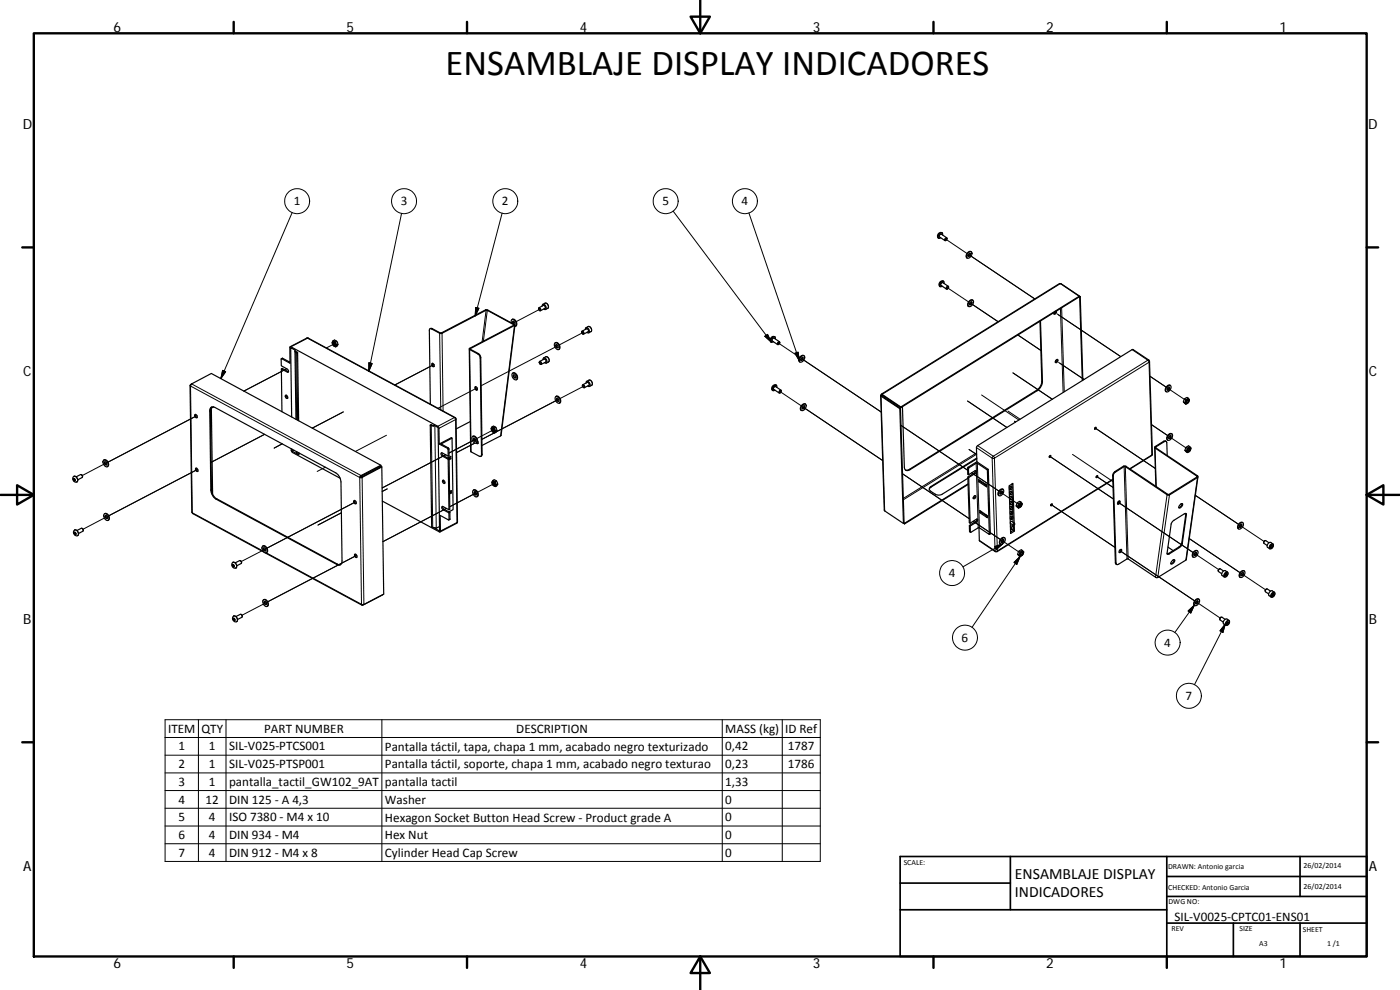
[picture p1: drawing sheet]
<svg xmlns="http://www.w3.org/2000/svg" width="420mm" height="297mm" viewBox="0 0 420 297" stroke-linecap="round" stroke-linejoin="round" font-family="sans-serif">
<g fill="none" stroke="#000" stroke-width=".3">
<path d="M87.7 63.8l-21.4 49.8M120.5 64l-9.8 47.4M150.7 63.9l-8.1 30.9M202 63.4l29.4 39.2a1.11 1.11 0 0 1 1.1-1.6M224.8 63.9l15.1 44.3M282 71.1a.54 .54 0 0 1 0-.6 .54 .54 0 0 1 .6-.2 .49 .49 0 0 0-.7 .2 .49 .49 0 0 0 .2 .7M282.7 69.9a1.1 1.1 0 0 0-1.1 1.5M283.9 71.8l6.3 4.3M290.6 76.3l19.9 13.4M129.7 98.6l-.2 .1M132.1 99.9l-.2 .1 .4 22.9M132.5 99.9l.2 .1 .3 23.3"/>
<path d="M142.8 92.2l.9 .3-1.1 2.3zM145.9 93.1l-1.2 9.5M146.4 93.1h-.1l-1.2 9.3M154.4 97.4l-.2 .2M154.4 97.7l-4.2 33.1M154.5 96.7l-.7 .3 .5-.2M161.9 92.8l-7 3.7M163 91.7a.51 .51 0 0 1 .6 .3 .51 .51 0 0 1-.1 .6M163.1 91.6a.57 .57 0 0 1 .4 .9M163.6 91a.98 .98 0 0 1 .8 1.5M174.8 99.8l-6.9 3.7M176 98.7a.54 .54 0 0 1 .5 .3 .54 .54 0 0 1-.1 .6 .52 .52 0 0 0 .1-.7 .52 .52 0 0 0-.5-.2"/>
<path d="M176.5 98a1 1 0 0 1 .8 1.5M283 84.8a.57 .57 0 0 0-.6 .8M283.1 84.9a.51 .51 0 0 0-.7 .1 .51 .51 0 0 0 .1 .7M283.2 84.4a1.12 1.12 0 0 0-1.1 1.6M284.4 86.4l6.3 4.2M291.1 90.8l8.4 5.7M316.5 93.7l.3 .2M317.2 94.2l19.1 12.8M318.2 85.1l-53.4 33.2M318.3 92.6l.8 25.2M318.6 92.4l.8 25.1M57.5 115.2l50.8 27.5"/>
<path d="M66.8 111.1l.9 .4-1.4 2.1zM84.8 107.5l-.2 .1M86 110.6l-12.8 6.7M86.5 111.5l-.3 .2M87.3 104.1l5-2.6 44.1 23.8-5 2.6M88.8 105.7l.2 20.2M92.1 101.5h.4M100.5 103.1l-2.5 1.3M110.7 108.9l1 .2-1 2.3zM130.2 109.4l-11.7 6.1M141 104.5l.2 .3M141.1 104.8l-.1 .1 .4 30.7"/>
<path d="M143.2 116.4l-11.7 6.1M143.6 106.1l-.2 .1M144.3 107.3l-.2 .1M163.3 107.8a.51 .51 0 0 1 .5 .2 .51 .51 0 0 1-.1 .6M163.3 107.7a.56 .56 0 0 1 .5 .3 .56 .56 0 0 1 0 .6M163.8 107.1a.98 .98 0 0 1 .8 1.5M167.4 103.7l-23 12M167.6 119.8l-18.7 9.8M175.1 115.9l-7 3.7M176.2 114.8a.51 .51 0 0 1 .6 .2 .51 .51 0 0 1-.2 .7M176.3 114.7h.1a.59 .59 0 0 1 .3 .9M176.8 114.1a.98 .98 0 0 1 .8 1.5"/>
<path d="M229.5 100.9l.8-.6 1.1 2.3zM232.3 101.5a.57 .57 0 0 0-.5 .8M232.4 101.5a.51 .51 0 0 0-.7 .2 .51 .51 0 0 0 .1 .7M232.8 116h-.1a.63 .63 0 0 0-.5 .8M232.9 116.1a.5 .5 0 0 0-.7 .1 .5 .5 0 0 0 .1 .7M232.9 115.6a1.1 1.1 0 0 0-1 1.5M233.7 103l6.3 4.2M234.2 117.5l6.3 4.3M238.6 106l.9-.3 .4 2.5zM240.4 107.5l24.1 16.1M264.4 118.9l1.1 34.3M264.7 118.5l-.1 .3"/>
<path d="M294.6 118.5l11.2 7.5M304 111.9l11.8 7.9M305.5 100.5l6.9 4.7M311.1 117.1l.1 .1M312.7 114.4l.2 .1M316.9 108.2l.4 .3M317.7 108.7l7.6 5.2M339.8 104.9l4.7 3.2-46.4 28.8-4.7-3.2M344.8 108l-.3 .1 .3 .6M344.8 108.7l-46.4 28.8M344.8 108.7l.9 27.8-6.7 4.1M345 108.4l-.2 .3"/>
<path d="M345.1 112.9l4.9 3.2M350.4 116.4l5 3.4M31.8 139l.2-.1-7.3 3.8M59.1 124.7l-26.7 14M63.1 123.2l-.1 .1M64.1 122.1l-.9 .5M79.4 130.3l-16.1 8.4M82.3 134.4l2.4-1.2-2.4 1.3M89.2 135.6v.6M103 123.6l-9.3 4.9M116 130.6l-9.3 4.8M129.4 127.7l.5 30.5"/>
<path d="M130.5 127.7l.4 30.8M131.7 128.5l5-2.6 .4 30.9-4.9 2.5M132.5 133.1v.2M133 136.7l-.3 .1M133.8 136.4l-19.1 10M134.6 134.4l-.3 .1M134.7 134.7l-.2 .2M136.6 125.3h-.2l.3 .6 .2-.2M142.5 132.9l-5.5 2.9M142.7 131.8l-7.9 4.1M143.4 132.5h-.1M144.7 136.3l-.2 .1"/>
<path d="M148.2 128.9l-5.1 2.7M148.4 129.9l-3.8 1.9M240.9 122l24 16.2M270.4 127.6l20 13.5M290.4 120.3l11.8 7.9M290.8 134.9l2.3 1.5-2.3-1.5M293 139l.6 19.4M293 134.3l4.8 3.2 .8 27.8-4.7-3.2M293.1 135.9l-22 13.6M293.1 136.3l-22 13.7M293.3 139l.6 19.4M298.4 137.5l.9 27.8"/>
<path d="M302.5 123.3l3.6 2.5M304.5 126.4l.3 .2M314.9 136.8l19.3 12.9M321.9 136.3l12.1 8.2M328.6 128.4l18.1 12.2M337.2 139.9l.2 .1 .8 27.7M337.9 139.9l-.2 .1 .9 27.7M345.6 127.4l4.8 3.3M345.9 136.3l-.3 .4M346.7 134l.2 .1-.2 .3 .3 11.6M349.2 132.4l.2 .1M351 131.1l-.2-.1 5.1 3.4"/>
<path d="M22 143.6a.4 .4 0 0 1 .6 .2 .4 .4 0 0 1-.4 .5zM22.2 142.9a1.08 1.08 0 0 1 .9 1.7M22.3 159.7a.41 .41 0 0 1 .5 .2 .41 .41 0 0 1-.3 .5zM22.4 159a1.09 1.09 0 0 1 .9 1.7M32 155.1l.2-.1-7.3 3.8M59.3 140.8l-26.7 13.9M63.5 146.9l-.2 .1M65.1 149.7l-.2 .1M97.7 140.2l-2.5 1.3M102.5 153.9l-7.1 3.6M106.8 150.5l-26.7 14 26.4-13.8M108.7 143.3l.5 38"/>
<path d="M116.2 146.7l-1.5 .8M133.2 152.8l-.2 .1M134 152.5l-19.1 10M135 155.7l-.2 .2M137.3 156.5l-.3 .5M142.9 147.9l-7.9 4.1 7.7-4M148.5 145l-5.1 2.7M270.9 142.2l19.9 13.4M272.9 140.8l.2 .1M279.4 146v.2M290.4 140.5l.2 .2M290.5 140.2l.3 .2"/>
<path d="M291 159.4l.2 .2M291.6 141.9l8.2 5.4M292.1 156.4l8.1 5.5M292.3 142l.3 .1M292.8 156.5l.3 .2M300.4 147.7l-.2-.1 5 3.4M304.4 157.3l-.1 .2zM304.4 157l-.4 .1v.4M315.4 151.4l19.2 12.8M329 142.9l5 3.3M333.9 142.7l.2 .1M334 143.8l-34.7 21.5"/>
<path d="M334.6 141.5l.2 .1M335.5 150.6l22.6 15.2M350.3 148.4l-3.5 24.8M350.8 148.4l.2 .1-3.5 24.8M355.9 154.2l.2 .2M358.7 148.6l13 8.7M359.2 143.1l.2 .2-3.5 24.8M359.2 142.9v.3M372.1 157.6l7.3 4.9M69.8 169.4a.46 .46 0 0 1 .5 .2 .46 .46 0 0 1-.2 .6l-.3-.3zM69.9 168.7a1.1 1.1 0 0 1 .9 1.7M78.9 165.3l-21.2-11.4-.5-38.1 50.8 27.5 .5 38-28.6-15.4"/>
<path d="M79.5 164.8l.2-.1-7.3 3.8M101.3 169.3l-.2 .1M107.1 166.6l-26.7 14M298.5 164l2.4-.8-1.9 1.7zM299.3 165.3h-.7l.1 .2M299.3 165.3v.2M300.8 162.3l-.2-.2 5.1 3.4M300.9 163.2l-11.9 6.9M304.3 168.7l1.8-1.7-1 2.3zM306.1 167l-14.4 21.2M334.7 168.9l.2 .1M336 165.1l22.5 15.2"/>
<path d="M350.7 166.1l.2 .1M353.8 164.1l.2 .2M354.7 163l.1 .1M356.9 161.6l15.3 10.2M358.7 166.2l-.2-.1 7.2 4.8M367.8 171.9a.48 .48 0 0 1 .8 .1 .48 .48 0 0 1-.3 .7 .49 .49 0 0 1-.8 .4 .49 .49 0 0 1 .1-.9zM368.4 171.6a1.03 1.03 0 0 0-1 1.5M372.7 172.2l-.1-.1 7.2 4.9M381.3 163.6a.5 .5 0 0 1 .8-.2 .5 .5 0 0 1-.2 .8 .5 .5 0 0 1-.8 .4 .5 .5 0 0 1 .1-.9zM381.8 178.1a.46 .46 0 0 1 .7-.3 .46 .46 0 0 1 0 .8 .55 .55 0 0 1-.4 .5 .55 .55 0 0 1-.6-.3zM382 163.2a.99 .99 0 0 0-1 1.4M382.4 177.7a1.02 1.02 0 0 0-.9 1.4"/>
<path d="M70 185.5a.43 .43 0 0 1 .5 .2 .43 .43 0 0 1-.2 .6l-.3-.3zM70.1 184.8a1.1 1.1 0 0 1 .9 1.7M79.7 180.9l.2-.1-7.3 3.8M356.6 183.3l1.8-1.7-1 2.3zM358.4 181.6l-5.8 8.2M359.1 180.7l-.1-.1 7.2 4.8M367.7 187.3l-9.2 18.1M367.7 187.3l-.7 2.4-.9-.4zM368.1 186.6a.46 .46 0 0 1 .7-.3 .46 .46 0 0 1 .1 .7 .53 .53 0 0 1-.5 .6 .53 .53 0 0 1-.6-.3zM368.8 186.1a1.04 1.04 0 0 0-.9 1.5M49.5 215.9h196.7v42.6h-196.7zM59.6 215.9v42.6"/>
<path d="M67.8 215.9v42.6M114.6 215.9v42.6M216.8 215.9v42.6M234.8 215.9v42.6M49.5 221.3h196.7M49.5 226.6h196.7M49.5 231.9h196.7M49.5 237.2h196.7M49.5 242.5h196.7M49.5 247.8h196.7M49.5 253.2h196.7"/>
<circle cx="89.2" cy="60.4" r="3.8"/>
<circle cx="121.3" cy="60.4" r="3.7"/>
<circle cx="151.6" cy="60.4" r="3.7"/>
<circle cx="199.8" cy="60.4" r="3.8"/>
<circle cx="223.5" cy="60.4" r="3.7"/>
<circle cx="298.1" cy="137.3" r=".39"/>
<circle cx="285.7" cy="171.9" r="3.7"/>
<circle cx="289.6" cy="191.3" r="3.8"/>
<circle cx="350.4" cy="192.8" r="3.8"/>
<circle cx="356.8" cy="208.8" r="3.7"/>
</g>
<g fill="none" stroke="#000" stroke-width=".36">
<path d="M282 71.1l1.6 1.1M282.5 70.3l1.7 1.1M282.8 69.9a.97 .97 0 0 0-1.3 .3 .97 .97 0 0 0 .2 1.3M282.9 70.5a.55 .55 0 0 0-.4-.7 .55 .55 0 0 0-.7 .5 .68 .68 0 0 0-.3 .7 .68 .68 0 0 0 .5 .5l.3-.1M283.8 71.6l.2-.1a.33 .33 0 0 1 .1 .5 .33 .33 0 0 1-.5 0zM284.2 71.7v-.1a.38 .38 0 0 0-.6 0 .38 .38 0 0 0 .2 .6h.1M290.6 75.8a.64 .64 0 0 1 1-.2 .64 .64 0 0 1-.1 1 .9 .9 0 0 1-1.4 .7l.1-.8zM290.8 76.2l.2-.2a.46 .46 0 0 1 .1 .6 .46 .46 0 0 1-.6 .2zM291.1 76a.68 .68 0 0 1-.6 .9M291.5 75.6a1.19 1.19 0 0 0-1.3 .5 1.19 1.19 0 0 0 .1 1.3M145.7 93h.6l8.2 4.4-.1 .3M145.7 93l-13.3 6.9-2.7-1.3h-.6"/>
<path d="M145.7 93l.2 .1M145.9 93.1l8.5 4.6M145.9 93.1l-13.4 7h-.4l-2.7-1.5-.5 .2 .2 22.5M153.5 96.9a.68 .68 0 0 1 .3-1.1 .68 .68 0 0 1 .9 .6 .92 .92 0 0 1-.2 1.5M153.7 95.9a1.18 1.18 0 0 1 1.2 .6 1.18 1.18 0 0 1-.2 1.4M154 96.4l.1 .5 .4 .4M154 97.2l-.2-.7a.49 .49 0 0 1 .7 .2 .49 .49 0 0 1-.1 .6M154.2 97.6l-13.4 7 2.9 1.8 .4 .8 .4 29.2-.4 .6-2.8-1.6-.5-30.7M154.4 97.7l-13.3 6.9 2.6 1.6 .6 1.1 .4 29-.1 .4-.3 .2M154.5 97.5l-4.1 33.2-5.8 3M161.6 92.7v-.1a.32 .32 0 0 1 .5 .1 .32 .32 0 0 1-.2 .5l-.1-.1a.38 .38 0 0 1-.2-.5 .38 .38 0 0 1 .4-.2 .41 .41 0 0 1 .4 .4 .41 .41 0 0 1-.5 .4M161.9 93.2h.1"/>
<path d="M162.7 91.8a.54 .54 0 0 1 .6-.5 .54 .54 0 0 1 .5 .5 .54 .54 0 0 1 .2 .8 .54 .54 0 0 1-.8 .1M162.9 91.3l.7-.3a.95 .95 0 0 1 .9 .5 .95 .95 0 0 1-.1 1l-.7 .4M163.1 91.6l-1.4 .8M163.5 92.5l-1.3 .7M174.6 99.7v-.2a.45 .45 0 0 1 .6 .2 .45 .45 0 0 1-.2 .5l-.2-.1M175.7 98.8a.54 .54 0 0 1 .5-.6 .54 .54 0 0 1 .6 .6 .53 .53 0 0 1 .1 .8 .53 .53 0 0 1-.8 .1M175.9 98.3l.6-.3a.97 .97 0 0 1 .9 .5 .97 .97 0 0 1-.1 1l-.6 .4M176 98.7l-1.3 .7M176.5 99.5l-1.4 .7M282.1 86h.1M282.4 85.6l1.6 1.1M283 84.8l1.6 1.1"/>
<path d="M283.2 84.4a.97 .97 0 0 0-1.2 .3 .97 .97 0 0 0 .1 1.3M283.3 85.1a.54 .54 0 0 0-.3-.8 .54 .54 0 0 0-.7 .5 .6 .6 0 0 0-.4 .7 .6 .6 0 0 0 .7 .5l.2-.1M284.4 86h.1a.33 .33 0 0 1 .1 .5 .33 .33 0 0 1-.5 0zM284.7 86.2v-.2a.46 .46 0 0 0-.6 .2 .46 .46 0 0 0 .1 .6l.1-.1M291.1 90.3a.65 .65 0 0 1 1-.1 .65 .65 0 0 1-.1 1 .95 .95 0 0 1-1.4 .6v-.6zM291.2 90.7l.3-.1a.46 .46 0 0 1 .1 .6 .46 .46 0 0 1-.7 .1zM291.6 90.6l-.1 .5-.5 .3M292 90.1a1.19 1.19 0 0 0-1.3 .5 1.19 1.19 0 0 0 0 1.4M312.1 96.4l.6 18a3.5 3.5 0 0 1-1.6 2.7l-38.2 23.7-1.2 .2M312.3 96.3l.5 18.8a3.5 3.5 0 0 1-1.6 2.1l-38.1 23.7a.97 .97 0 0 1-1.1 .3 .97 .97 0 0 1-.6-1l-.6-18.2M316.9 93.4l-.2 .6-.4 .2M317 93.3a.5 .5 0 0 1-.1 .7 .5 .5 0 0 1-.6 0v-.2"/>
<path d="M318.4 85.2h.1M318.6 85.2l-.1 .1M318.6 85.2l5.6 3.8M323.9 88.9l-5.6-3.8h-.3l-53.5 33.2M323.9 89l.1 .1M323.9 88.9v.2M323.9 89.1l-53.5 33.2M323.9 88.9l-53.5 33.2M324 89.1l.8 25.1M324.2 89l-.2 .1M324.2 89l.8 25.1M57 115.6l.6 38.1 .2 .4 21.5 11.6"/>
<path d="M57.2 115.4h.1M57.2 115.4l.1 .1M57.2 115.4l6.2-3.3 50.9 27.5M57.5 115.2l-.3 .6v-.4M84.4 110.7l.3-.2 1.9 1M84.4 107.6l.4-.1 2.2 1.1M85.7 118.6a.5 .5 0 0 1 .6 .3 .5 .5 0 0 1-.3 .6l-.4-.5zM85.9 118.6l.1 .5 .3 .3M87.1 104l5-2.5h.4l44.2 23.9 .6 31.1-.3 .5-4.9 2.6M88.5 105.4l.3 20.4M88.6 105.3l.7 .4 .3 20.5M88.6 105.3v-.2l-1.4-.8 .3 20.8"/>
<path d="M88.6 105.3v.3l.5 .3M89.1 105.9l.2 20.2M89.3 105.7l-.2 .2M99.8 102.6a.72 .72 0 0 1 .9 .4 .72 .72 0 0 1-.2 .9 .95 .95 0 0 1-.7-1.3zM100 102.8a.47 .47 0 0 1 .5 .3 .47 .47 0 0 1-.2 .6l-.4-.5zM100 102.2l.4-.2 .7 .4M100 102.2l.7 .4M100 102.2a1.15 1.15 0 0 0 .7 1.9M100.1 102.8a.35 .35 0 0 1 .4 .3 .35 .35 0 0 1-.2 .4zM100.7 102.6l.4 .9M101.1 102.4l.3 1M101.1 102.4l-.4 .2"/>
<path d="M101.1 103.5l-.4 .6M101.4 103.4l-.3 .1M101.4 103.4l-.7 .7M129.6 109.1a.55 .55 0 0 1 .7 .3 .55 .55 0 0 1-.2 .6l-.5-.5zM129.8 109l.1 .7 .4 .3M142.6 116.1a.54 .54 0 0 1 .6 .3 .54 .54 0 0 1-.2 .6 .71 .71 0 0 1-.4-.9zM142.7 116a.76 .76 0 0 0 .5 1M153.8 112.1a1.12 1.12 0 0 1 1.2 .5 1.12 1.12 0 0 1-.2 1.4 1.45 1.45 0 0 1-1-1.9zM153.9 112a1.18 1.18 0 0 1 1.3 .6 1.18 1.18 0 0 1-.3 1.3M154.1 112.5a.47 .47 0 0 1 .6 .3 .47 .47 0 0 1-.3 .6l-.3-.5zM154.3 112.4a.68 .68 0 0 0 .4 .9M161.8 108.8l.1-.2a.44 .44 0 0 1 .6 .2 .44 .44 0 0 1-.2 .5l-.2-.1"/>
<path d="M161.9 108.6a.35 .35 0 0 1 .5 .2 .35 .35 0 0 1-.3 .4zM163 107.9a.54 .54 0 0 1 .5-.6 .54 .54 0 0 1 .5 .6 .54 .54 0 0 1 .2 .8 .54 .54 0 0 1-.8 .1M163.2 107.4l.6-.3a.95 .95 0 0 1 .9 .5 .95 .95 0 0 1-.1 1l-.6 .3M163.3 107.7l-1.3 .7M163.8 108.6l-1.4 .7M166.5 103a1.18 1.18 0 0 1 1.2 .4 1.18 1.18 0 0 1 .2 1.3 1.13 1.13 0 0 1-1.3-.3 1.13 1.13 0 0 1-.2-1.3zM166.6 102.9a1.19 1.19 0 0 1 1.3 .6 1.19 1.19 0 0 1-.3 1.4M166.7 119.1a1.11 1.11 0 0 1 1.3 .6 1.11 1.11 0 0 1-.3 1.3 1.54 1.54 0 0 1-1-1.9zM166.8 118.9a1.19 1.19 0 0 1 1.3 .7 1.19 1.19 0 0 1-.2 1.3M166.8 103.4a.48 .48 0 0 1 .7 .3 .48 .48 0 0 1-.3 .6l-.4-.5zM167 103.4v.5l.5 .4M167.1 119.5a.48 .48 0 0 1 .6 .3 .48 .48 0 0 1-.3 .6l-.4-.5z"/>
<path d="M167.2 119.4a.69 .69 0 0 0 .5 1M174.8 115.8v-.1a.31 .31 0 0 1 .5 .1 .31 .31 0 0 1-.2 .4 .37 .37 0 0 1-.4-.5 .37 .37 0 0 1 .6-.1l.2 .6h-.5M175.9 114.9a.52 .52 0 0 1 .5-.6 .52 .52 0 0 1 .5 .6 .53 .53 0 0 1 .3 .8 .53 .53 0 0 1-.8 .1M176.1 114.4l.7-.3a.96 .96 0 0 1 .8 .5 .96 .96 0 0 1 0 1l-.7 .4M176.3 114.7l-1.4 .7M176.7 115.6l-1.3 .7M231.4 102.6l.1 .1M231.8 102.3l1.6 1.1M232.2 116.8l1.6 1.1M232.3 101.5l1.6 1M232.5 101v.1M232.5 101a.98 .98 0 0 0-1.2 .4 .98 .98 0 0 0 .1 1.2"/>
<path d="M232.7 101.7a.54 .54 0 0 0-.4-.7 .54 .54 0 0 0-.7 .5 .65 .65 0 0 0-.3 .6 .65 .65 0 0 0 .5 .6l.3-.2M232.8 116l1.6 1.1M233 115.6a.96 .96 0 0 0-1.2 .3 .96 .96 0 0 0 .2 1.3M233.1 116.2a.54 .54 0 0 0-.3-.7 .54 .54 0 0 0-.7 .5 .65 .65 0 0 0-.4 .7 .65 .65 0 0 0 .5 .5l.4-.1M233.6 102.8l.2-.1a.31 .31 0 0 1 .1 .5 .31 .31 0 0 1-.5-.1zM234 102.9v-.3a.46 .46 0 0 0-.6 .2 .46 .46 0 0 0 .1 .6l.2-.1M234 117.3l.3-.1a.3 .3 0 0 1 .1 .5 .3 .3 0 0 1-.5-.1zM234.5 117.4v-.2a.44 .44 0 0 0-.6 .1 .44 .44 0 0 0 0 .6h.3M240.4 107a.65 .65 0 0 1 1-.2 .65 .65 0 0 1 0 1 .94 .94 0 0 1-1.5 .7v-.6zM240.5 107.5l.2-.2a.41 .41 0 0 1 .2 .6 .41 .41 0 0 1-.6 0zM240.9 107.2l-.1 .6-.5 .3M241.3 106.7a1.2 1.2 0 0 0-1.3 .5 1.2 1.2 0 0 0 0 1.4"/>
<path d="M264.3 118.7l1.1 34.4 5.7 4M264.5 118.5l.1 .1M264.5 118.5l-.2 .1 .1 .3M264.6 118.6v.2M264.6 118.7l-.2 .2 5.7 3.7M264.6 118.7l5.6 3.8M264.7 118.3v.2l5.7 3.8M264.7 118.5l-.1 .1M264.7 118.3l5.7 3.8M264.8 118.3l-.3 .2M264.8 118.3h-.1M317 108a.32 .32 0 0 1 .5-.1 .32 .32 0 0 1 0 .5 .4 .4 0 0 1-.3 .4 .4 .4 0 0 1-.5-.2z"/>
<path d="M317.3 107.8l-.1 .6-.5 .3M350.2 116.1a.68 .68 0 0 1 1.1-.4 .68 .68 0 0 1-.1 1.1 .87 .87 0 0 1-1.3 .5v-.6zM350.4 116.4l.3-.3a.46 .46 0 0 1 .2 .7 .46 .46 0 0 1-.6 .1zM350.8 116.1l-.1 .6-.4 .3M351.2 115.7a1.18 1.18 0 0 0-1.3 .5 1.18 1.18 0 0 0 .1 1.3M355.5 119.7l-.3 .9M355.5 119.7l.3 .2M355.8 119.9l-.3 .9M356.6 119.5a1.07 1.07 0 0 1 .2 1.1 1.07 1.07 0 0 1-.9 .7M356.6 119.5l-.3-.2-.8 .4M356.6 119.5l-.8 .4M31.1 138.1a1.19 1.19 0 0 1 1.2 .6 1.19 1.19 0 0 1-.2 1.4 1.46 1.46 0 0 1-1-2z"/>
<path d="M31.2 138a1.17 1.17 0 0 1 1.2 .7 1.17 1.17 0 0 1-.2 1.3M31.4 138.6a.49 .49 0 0 1 .6 .3 .49 .49 0 0 1-.3 .6l-.4-.5zM31.5 138.5a.68 .68 0 0 0 .5 1M58.5 124.4a.55 .55 0 0 1 .6 .3 .55 .55 0 0 1-.1 .7 .72 .72 0 0 1-.5-1zM58.7 124.3a.74 .74 0 0 0 .5 1M63.2 122.3l.6-.2 .7 .1 36.2 19.7a3.5 3.5 0 0 1 1.6 2.7l.3 23.7a.98 .98 0 0 1-.3 1.1 .98 .98 0 0 1-1.2 0l-36.2-19.6a3.6 3.6 0 0 1-1.6-2.8l-.3-23.7zM63.4 122.2l.4 26.1M63.6 122.1l-.5 .8 .4 24a3.4 3.4 0 0 0 1.6 2.8l36.2 19.6 .9 .1M84.6 123.5l-.2-12.8 1.8 1a.47 .47 0 0 0 .5-.5 .47 .47 0 0 0-.5-.5l-1.8-1v-2l2.6 1.3v-4.8l.2-.2 44.2 23.9 .3 .5 .1 4.8M87.4 134.6v.7l.4 .5 14.3 7.7M87.7 134.8v.6l1.3 .7M88.2 135.1l-.5 .3"/>
<path d="M89 135.5l.1 .6 .4 .3M89.5 135.8v.6M89.8 135.9v.3l-.3 .2M114.3 139.6v.2l-5.9 3.1M114.3 139.6l-6 3.1M129.1 127.6l.3-.2 .8 .4M129.1 127.6l1.1 .2M129.1 127.6l.4 30.5 1.1 .2v.3M130.2 127.8v-.2l1.3 .7 .4 31-1.3-.7M131.8 133.2l2.5 1.3 .2 2.3M131.8 133.2l3.6-1.9 .3 .2-3.3 1.7 2.3 1.3 .1 2.2-.3 .1M132.6 135.9l.4 .8 1.8 .9"/>
<path d="M134.4 137.4l.9-.5v.7M134.5 136.8l-1.8-.9a.47 .47 0 0 0-.4 .5 .47 .47 0 0 0 .4 .4l1.8 1 .2 15.2-1.8-1a.48 .48 0 0 0-.4 .5 .48 .48 0 0 0 .5 .4l1.7 1 .1 2.1-2.7-1.4 .1 4.9-.3 .1-17.2-9.3M134.8 137.2l-.1 .4M134.8 137.6l-.3 .2M134.8 137.6l.2 15.2-.3 .2M135 137.5l-.2 .1M135 137.1v.4M135 137.5l.3 .1M135.3 137.6l-.5 .3M135.7 131.5l.3 21.4-1.3 .7M141.1 126.5l-4.2 2.2M141.7 131.1a1.11 1.11 0 0 1 1.3 .5 1.11 1.11 0 0 1-.3 1.4 1.49 1.49 0 0 1-1-1.9z"/>
<path d="M141.9 130.9a1.19 1.19 0 0 1 1.2 .7 1.19 1.19 0 0 1-.2 1.3M142.1 131.5a.53 .53 0 0 1 .6 .3 .53 .53 0 0 1-.2 .6l-.5-.6zM142.2 131.4a.67 .67 0 0 0 .5 1M143.1 132.8l.4 .2M143.3 132.3a.38 .38 0 0 1 .3 .5 .38 .38 0 0 1-.5 .2l-.2-.1M147.6 128.4a.72 .72 0 0 1 .8 .4 .72 .72 0 0 1-.2 .9 .95 .95 0 0 1-.6-1.3zM147.7 128.6a.43 .43 0 0 1 .6 .3 .43 .43 0 0 1-.4 .5zM147.7 128l.5-.1 .6 .3M147.7 128l.7 .4M147.7 128a1.17 1.17 0 0 0 .8 1.9M148.4 128.4l.4 .9M148.8 128.2l.3 1"/>
<path d="M148.8 128.2l-.4 .2M148.8 129.3l-.3 .6M149.1 129.2l-.3 .1M149.1 129.2l-.6 .7M240.9 121.5a.63 .63 0 0 1 1-.1 .63 .63 0 0 1-.1 1 .78 .78 0 0 1-.6 .8 .78 .78 0 0 1-.9-.4l.1-.6zM241 121.9a.32 .32 0 0 1 .5 0 .32 .32 0 0 1-.1 .4l-.3 .4a.42 .42 0 0 1-.4-.4 .42 .42 0 0 1 .3-.4zM241.4 121.7a.71 .71 0 0 1-.6 .9M241.8 121.3a1.21 1.21 0 0 0-1.3 .5 1.21 1.21 0 0 0 0 1.4M270.1 122.6l1 34.5M270.2 122.5l1.1 34.5-.2 .1M270.2 122.5l-.1 .1M270.4 122.1v.2"/>
<path d="M293.1 137.6l-13.7 8.6-.5 .6M293.1 137.4l-13.7 8.6a.76 .76 0 0 0-.5 .6 .76 .76 0 0 0 .4 .8l1.4 .9a2.04 2.04 0 0 0 2.1 0l7.7-4.8M293.2 138.6l-2.8 1.7v2l.3 .1M293.2 138.6l3.4 2.2 .6 19.4-.3 .2M293.2 138.6l-.2-4.3 .3-.5 46.7-29 5 3.5 .9 28-.3 .4-6.5 4M314.9 136.9l.3-.2a.28 .28 0 0 1 .1 .4 .28 .28 0 0 1-.4 0zM328.6 128.3l.3-.1a.26 .26 0 0 1 0 .4 .26 .26 0 0 1-.4-.1zM346.5 134.2l.4 11.7M350 132.5l-.3-.2-.5 .1-2.5 1.6-.1 .4 12.6 8.5M350.3 136.7l-.2-4.2h-.7l-2.6 1.7 12.6 8.6M350.8 130.5a.64 .64 0 0 1 1-.2 .64 .64 0 0 1-.1 1 .79 .79 0 0 1-.5 .8 .79 .79 0 0 1-.9-.3l.1-.7zM351 130.8l.2-.1a.45 .45 0 0 1 .1 .6 .45 .45 0 0 1-.6 .1z"/>
<path d="M351.3 130.7l-.1 .5-.5 .3M351.7 130.2a1.19 1.19 0 0 0-1.3 .5 1.19 1.19 0 0 0 .1 1.4M355.2 120.6l.7 .7M355.2 120.6l.3 .2M355.5 120.8l.4 .5M355.6 135.1l.7 .7M355.6 135.1l.3 .3M355.9 135.4l.4 .4M356 134.2l-.4 .9M356 134.2l.3 .3M356.1 120.1a.46 .46 0 0 1 .7-.2 .46 .46 0 0 1-.1 .8 .46 .46 0 0 1-.4 .4 .46 .46 0 0 1-.5-.3zM356.2 120.2l.2-.2a.41 .41 0 0 1 .2 .6 .41 .41 0 0 1-.6 .1z"/>
<path d="M356.2 120.2l.2-.1a.33 .33 0 0 1 .1 .4 .33 .33 0 0 1-.5 .1zM356.3 134.5l-.4 .9M356.6 134.6a.41 .41 0 0 1 .6-.3 .41 .41 0 0 1 0 .7 .51 .51 0 0 1-.3 .5 .51 .51 0 0 1-.6-.2zM356.6 134.7h.4l-.4 .6-.1-.2zM356.7 134.6l.3-.1a.42 .42 0 0 1 0 .6 .42 .42 0 0 1-.6 .1zM357 134l-.7 .5M357 134a1.07 1.07 0 0 1 .2 1.1 1.07 1.07 0 0 1-.9 .7M357 134l-.3-.2-.7 .4M22 143a.92 .92 0 0 1 1.2 .5 .92 .92 0 0 1-.3 1.2l-.7-.2-.3-.5zM22.1 143.7l.4 .2v.3l-.4-.2zM22.3 159.2a.92 .92 0 0 1 1.1 .4 .92 .92 0 0 1-.3 1.2l-.6-.2-.4-.5zM22.3 143.9l.2 .2"/>
<path d="M22.3 159.8l.2-.1 .2 .6-.4-.2zM22.3 143.9l-.2 .1M22.3 143.7v.2M22.5 144.1l-.2 .2M22.5 160l.2 .2M22.5 160l-.2 .1M22.6 159.8l-.1 .2M22.9 143.1l1.3-.7a.58 .58 0 0 1 .4 .9l-1.2 .7M23.1 159.2l1.3-.7 .5 .4v.5l-1.3 .7M24.4 142.4l.4 .6M24.7 158.5l.3 .7M31.3 154.2a1.18 1.18 0 0 1 1.2 .6 1.18 1.18 0 0 1-.2 1.4 1.38 1.38 0 0 1-1-2z"/>
<path d="M31.4 154.1a1.18 1.18 0 0 1 1.2 .6 1.18 1.18 0 0 1-.2 1.4M31.6 154.7a.49 .49 0 0 1 .6 .3 .49 .49 0 0 1-.2 .6l-.5-.5zM31.8 154.6a.7 .7 0 0 0 .4 1M58.7 140.5a.51 .51 0 0 1 .6 .3 .51 .51 0 0 1-.2 .7l-.4-.4zM58.9 140.4a.74 .74 0 0 0 .5 1M106.2 150.2a.54 .54 0 0 1 .6 .3 .54 .54 0 0 1-.1 .7 .71 .71 0 0 1-.5-1zM106.4 150.2v.4l.5 .5M108 143.3h.7M108.1 143.2h.4M108.1 143.2l-.1 .1M108.3 142.7l-.3 .6M108.3 142.7l.1 .2"/>
<path d="M108.4 142.9l-.3 .3M108.5 143.2l.2 .1M108.7 143.2v.1M114.6 140.1l-.2-.1-5.9 3.2M114.6 140.1l-5.9 3.1-.2-.1M114.6 140.1l.6 38.2-6 3.1M131.9 158l-1.3 .6M132.9 144.1a.49 .49 0 0 1 .6 .3 .49 .49 0 0 1-.3 .7l-.3-.4zM132.9 152l.2 .7 1.9 1M133.1 144.1v.4l.4 .4M134.9 147.5l.6-.3v.7l-.6 .3M135 153.7v2l-.3 .3"/>
<path d="M135 153.7l-.3 .2M135.2 147.3v.5l-.3 .1M135.2 147.8l.3 .1M142.1 147.1a1.25 1.25 0 0 1 1.1 .6 1.25 1.25 0 0 1-.1 1.3 1.31 1.31 0 0 1-1-1.9zM142.1 147a1.18 1.18 0 0 1 1.2 .7 1.18 1.18 0 0 1-.2 1.3M142.3 147.6a.48 .48 0 0 1 .6 .3 .48 .48 0 0 1-.3 .6l-.4-.5zM142.5 147.6a.67 .67 0 0 0 .4 .9M147.9 144.5a.79 .79 0 0 1 .7 .4 .79 .79 0 0 1-.2 .9 .91 .91 0 0 1-.5-1.3zM147.9 144.7a.43 .43 0 0 1 .6 .3 .43 .43 0 0 1-.3 .5zM148 144.1l.3-.1 .7 .3M148 144.1l.7 .4M148 144.1a1.11 1.11 0 0 0 .7 1.9"/>
<path d="M148.7 144.5l.3 .9M149 144.3l.4 1M149 144.3l-.3 .2M149 145.4l-.3 .6M149.4 145.3l-.4 .1M149.4 145.3l-.7 .7M271.2 157l.3 .2M271.3 156.9l.2 .1M271.5 157v.2M290.5 143.1l.2 .2M290.5 145.2l-19 11.8M290.5 145.4l-19 11.8"/>
<path d="M290.7 142.4l2-1.2a.45 .45 0 0 1 .3 .5 .45 .45 0 0 1-.4 .4l-1.9 1.2M290.7 143.3l.5 13.7M290.9 157.6l.3 .2M291.2 157l2-1.3a.47 .47 0 0 1 .3 .5 .47 .47 0 0 1-.4 .5l-1.9 1.1M292.3 148.8l.3-.1a.46 .46 0 0 1 .1 .7 .46 .46 0 0 1-.6 0zM292.6 148.7l-.1 .4-.4 .4M292.7 141.2l-.4 .8-1.8 1.1 .4 13.7 .3 .2M293.2 155.7l-.4 .8-1.9 1.1 .1 1.9 .3 .2M293.7 143.9l2.3 1.5 .1 .7-2.4-1.6zM294 144.1v.3M294 144.4l2 1.3M294 144.4l-.3 .1"/>
<path d="M294 153.2l2.3 1.5v.7l-2.3-1.6zM294.3 153.4v.2M294.3 153.6l2 1.4M294.3 153.6l-.3 .2M295.6 145.2l.4 .3M295.9 154.5l.4 .3M296.3 141l.6 19.4-3.1-2.1-2.5 1.4-.1-1.9M296.6 140.8l-.3 .2-3-2h-.3l-2.3 1.5v1.9M300.1 147.2a.65 .65 0 0 1 .9-.4 .65 .65 0 0 1 .1 1 1.09 1.09 0 0 1-1.4 .8v-.8zM300.4 147.4l.1-.1a.45 .45 0 0 1 .2 .7 .45 .45 0 0 1-.7 .1zM300.7 147.3l-.1 .6-.5 .3M301.1 146.9a1.19 1.19 0 0 0-1.3 .4 1.19 1.19 0 0 0 0 1.4"/>
<path d="M302.9 146.7l.3 .2M302.9 148.2l.3 .2M303 149.6l.3 .3M303 151.2l.3 .2M303.1 152.7l.3 .2M303.1 154.1l.4 .2M303.1 155.6l.4 .3M303.2 156.8l.4-.4 .8 .6M303.2 158.7l.3 .2M303.3 146.3l.2-.1a.34 .34 0 0 1 .2 .5 .34 .34 0 0 1-.6 0zM303.3 147.8l.3-.1a.34 .34 0 0 1 .1 .5 .34 .34 0 0 1-.5 0zM303.5 150.8l.2-.2a.35 .35 0 0 1 .1 .6 .35 .35 0 0 1-.5 0z"/>
<path d="M303.5 149.2l.1-.1a.36 .36 0 0 1 .2 .6 .36 .36 0 0 1-.6 0zM303.5 153.8l.3-.2a.35 .35 0 0 1 .1 .5 .35 .35 0 0 1-.5 .1zM303.6 155.3l.2-.2a.34 .34 0 0 1 .1 .5 .34 .34 0 0 1-.5 .1zM303.6 158.3l.4-.3a.43 .43 0 0 1 .1 .6 .43 .43 0 0 1-.6 .1zM303.6 152.2l.1-.1a.34 .34 0 0 1 .1 .5 .34 .34 0 0 1-.5 .1zM303.7 145.2v1l-.4-.3-.4 .3M303.7 146.6l.1 1.1-.5-.3-.4 .3M303.8 148.1v1.1l-.4-.3-.5 .3M303.8 149.6v1l-.4-.2-.4 .3M303.9 151.1v1l-.4-.2-.4 .3M303.9 152.6v1l-.4-.2-.4 .3M303.9 154.1l.1 1-.4-.2-.5 .3"/>
<path d="M304 155.5v1.2M304.1 157.6v.4l-.5-.2-.4 .3M304.1 158.6v.5l.4 .2M304.1 159.1l-.8 .5M304.4 156.9l-.4-11.9-1.2 .8 .5 14.3 1.2-.8-.1-1.8M304.4 157l.1 .4-.2 .2-1.1-.6M305 151.8l.7 .6M305 151.8l.3 .2M305.3 152l.4 .4M305.3 150.9l-.3 .9M305.3 150.9l.3 .2M305.6 151.1l-.3 .9"/>
<path d="M305.9 151.3a.45 .45 0 0 1 .7-.2 .45 .45 0 0 1-.1 .7 .44 .44 0 0 1-.5 .5 .44 .44 0 0 1-.4-.5zM305.9 151.4l.3-.2a.39 .39 0 0 1 .2 .6 .39 .39 0 0 1-.6 0zM306.1 151.3h.1a.32 .32 0 0 1 .1 .4 .32 .32 0 0 1-.5 .1zM306.4 150.6a1.07 1.07 0 0 1 .2 1.2 1.07 1.07 0 0 1-.9 .6M306.4 150.6l-.3-.2-.8 .5M306.4 150.6l-.8 .5M315.5 151.3l.2-.1a.27 .27 0 0 1 .1 .4 .27 .27 0 0 1-.5-.1zM329.1 142.8l.2-.1a.3 .3 0 0 1 .1 .4 .3 .3 0 0 1-.4 .1zM334 143.9l-34.7 21.6h-.6l-4.7-3.2-.2-4M335.6 150.5l.3-.2a.45 .45 0 0 1 .1 .7 .45 .45 0 0 1-.6 .1zM336 150.3a.74 .74 0 0 1-.6 .9M350.5 148.3l-12.7-8.5-.6 .1-3 2-.3 .8 .8 26.2 .4 .5"/>
<path d="M352 156.4l3.6-2.3h.4l-1.2 9.2-.8 1-3.5 2-.2-.3 1.2-8.8zM354.3 151.3l.4-.2a.72 .72 0 0 1 .2 .8 .72 .72 0 0 1-.6 .4l-.3 .1a.52 .52 0 0 1-.3-.5 .52 .52 0 0 1 .4-.4zM354.8 151.1l-.4 .7-.7 .5M355.9 154.1l-1.4 9.2-.7 .8-3.5 2.1M359.2 142.9v.2l-8.4 5.3h-.5M359.4 142.8l-.2 .1M359.4 142.8v.5l-8.4 5.2-.7-.1M359.5 143l-3.6 25.1-8.7 5.3-8.7-5.7-2.8 1.6-.6 .1-.2-.4-.8-26.2 .3-.8 3-2h.3l12.6 8.4M372 157.2a.68 .68 0 0 1 1.1-.3 .68 .68 0 0 1-.2 1.1 .82 .82 0 0 1-1.3 .5l-.1-.4zM372.1 157.5l.4-.2a.45 .45 0 0 1 .1 .6 .45 .45 0 0 1-.6 .1zM372.6 157.3a.71 .71 0 0 1-.6 .9M373 156.8a1.18 1.18 0 0 0-1.3 .5 1.18 1.18 0 0 0 0 1.4"/>
<path d="M22.7 160.2l-.2 .1M69.8 168.8a.92 .92 0 0 1 1.1 .5 .92 .92 0 0 1-.3 1.2l-.8-.4-.2-.6zM69.8 169.5l.4 .2v.3l-.2 .1zM70 169.7l.2 .2M70 169.7l-.2 .1M70.1 169.5l-.1 .2M70.2 169.9l-.2 .2M70.6 168.9l1.3-.7a.57 .57 0 0 1 .5 .9l-1.4 .7M72.1 168.2l.4 .6M72.5 168.8h.1M78.8 163.9a1.19 1.19 0 0 1 1.2 .6 1.19 1.19 0 0 1-.2 1.4 1.44 1.44 0 0 1-1-2zM78.9 163.9a1.19 1.19 0 0 1 1.2 .6 1.19 1.19 0 0 1-.2 1.4"/>
<path d="M79.1 164.4a.48 .48 0 0 1 .6 .3 .48 .48 0 0 1-.3 .6l-.4-.5zM79.1 180a1.17 1.17 0 0 1 1.3 .6 1.17 1.17 0 0 1-.3 1.3M79.2 164.4l.1 .5 .4 .4M79.6 165.9l29 15.7M106.5 166.3a.57 .57 0 0 1 .6 .3 .57 .57 0 0 1-.2 .7 .75 .75 0 0 1-.4-1zM106.6 166.3l.1 .7 .4 .2M114.8 178.4l-5.9 3.2-.4-.3h.7M300.6 161.7a.63 .63 0 0 1 .9-.3 .63 .63 0 0 1 .1 1 .85 .85 0 0 1-.6 .8 .85 .85 0 0 1-.9-.2l.1-.7zM300.8 162l.2-.2a.45 .45 0 0 1 .2 .7 .45 .45 0 0 1-.7 .1zM301.1 161.8a.7 .7 0 0 1-.6 .9M301.5 161.4a1.2 1.2 0 0 0-1.3 .5 1.2 1.2 0 0 0 .1 1.4M305.4 166.3l.7 .7"/>
<path d="M305.4 166.3l.3 .2M305.7 166.5l.4 .5M305.8 165.4l-.4 .9M305.8 165.4l.3 .2M306.1 165.6l-.4 .9M306.4 165.8a.41 .41 0 0 1 .6-.3 .41 .41 0 0 1 .1 .7 .54 .54 0 0 1-.4 .5 .54 .54 0 0 1-.6-.2zM306.4 165.9l.2-.1a.32 .32 0 0 1 .2 .5 .32 .32 0 0 1-.5 0zM306.5 165.8l.3-.1a.44 .44 0 0 1 0 .6 .44 .44 0 0 1-.6 .1zM306.8 165.2a1.05 1.05 0 0 1 .3 1.1 1.05 1.05 0 0 1-1 .7M306.8 165.2l-.3-.2-.7 .4M306.8 165.2l-.7 .4M336.1 165l.1-.1a.35 .35 0 0 1 .5 .2 .35 .35 0 0 1-.2 .4l-.1 .2a.32 .32 0 0 1-.5 .1 .32 .32 0 0 1 0-.5z"/>
<path d="M336.5 164.8a.7 .7 0 0 1-.6 .9M350.5 164.1l1.6 1.1M351.7 168.3l.7-.4a.8 .8 0 0 1 0 .9 .8 .8 0 0 1-.7 .4l-.3-.1zM352.4 167.9l-.3 .8-.7 .4M358.4 165.6a.64 .64 0 0 1 .9-.3 .64 .64 0 0 1 .1 1 .9 .9 0 0 1-.5 .8 .9 .9 0 0 1-1-.2l.1-.6zM358.6 165.9l.3-.1a.44 .44 0 0 1 .1 .6 .44 .44 0 0 1-.7 .1zM359 165.8v.4l-.6 .4M359.4 165.3a1.19 1.19 0 0 0-1.3 .5 1.19 1.19 0 0 0 0 1.4M359.8 179.8a1.19 1.19 0 0 0-1.3 .5 1.19 1.19 0 0 0 .1 1.4M366 170.7l-.4 .6M367.1 171.3l.5-.1 .8 .4a.98 .98 0 0 1-.1 1.1 .98 .98 0 0 1-.9 .4l-.6-.4a1.07 1.07 0 0 1 .3-1.4zM367.2 171.3l-1-.7a.61 .61 0 0 0-.5 .9l.9 .6"/>
<path d="M367.7 172.6l.3 .1M367.9 172.2l-.1 .1M367.9 172.2l.3 .2M367.9 172.1v.1M368 172.1h.2v.3l-.5 .3zM372.5 171.7a.64 .64 0 0 1 .9-.4 .64 .64 0 0 1 .1 1 .85 .85 0 0 1-.5 .9 .85 .85 0 0 1-1-.2l.1-.6zM372.6 172.1l.4-.3a.5 .5 0 0 1 .1 .6 .5 .5 0 0 1-.7 .2zM373.1 171.8a.71 .71 0 0 1-.6 .9M373.5 171.3a1.21 1.21 0 0 0-1.3 .5 1.21 1.21 0 0 0 0 1.4M379.7 162.2l-.4 .6M380.1 176.7l-.4 .6M380.8 162.9l-.9-.7a.57 .57 0 0 0-.6 .8l1 .7"/>
<path d="M381 164.6a.96 .96 0 0 0 1-.4 .96 .96 0 0 0 0-1l-.6-.4a1.05 1.05 0 0 0-1 1.4l.6 .4M381.3 177.4l-1-.7a.6 .6 0 0 0-.5 .9l1 .6M381.3 164.1l.3 .2M381.5 163.7l.4 .3M381.5 163.7h.1M381.5 163.7l-.1 .1M381.6 163.6h.2l.1 .4-.6 .3zM381.8 178.6l.2 .2M382 178.2l-.1 .1M382 178.2l.3 .3M382 178.2h.1M382 178.1h.3v.4l-.3 .3h-.2z"/>
<path d="M70 185a.92 .92 0 0 1 1.1 .4 .92 .92 0 0 1-.3 1.2l-.5-.1-.4-.5-.1-.5zM70 185.6h.2l.3 .5-.3 .1zM70.3 185.8l.2 .2M70.3 185.6v.2M70.3 185.8l-.3 .1M70.5 186.1l-.3 .1M70.8 185l1.3-.7a.59 .59 0 0 1 .5 .9l-1.3 .7M71.1 186.5h-.1M72.4 184.3l.3 .7M79 180a1.18 1.18 0 0 1 1.2 .6 1.18 1.18 0 0 1-.2 1.4 1.4 1.4 0 0 1-1-2zM79.3 180.5a.48 .48 0 0 1 .7 .3 .48 .48 0 0 1-.3 .6l-.4-.5zM79.5 180.5l-.1 .4 .5 .5"/>
<path d="M109.2 181.3l-.1 .1M358.8 180.1a.63 .63 0 0 1 1-.3 .63 .63 0 0 1 .1 1 .81 .81 0 0 1-.6 .8 .81 .81 0 0 1-.9-.3zM359.1 180.4l.2-.1a.46 .46 0 0 1 .1 .6 .46 .46 0 0 1-.6 .1zM359.4 180.3l-.1 .5-.5 .3M366.5 185.2l-.4 .6M367.7 185.8l-1-.6a.55 .55 0 0 0-.5 .2 .55 .55 0 0 0 0 .6l.9 .6M368.1 187.1l.3 .2M368.4 186.7l.3 .2M368.4 186.6v.1M368.4 186.7l-.1 .1M368.4 186.6h.3v.3l-.3 .4h-.3z"/>
<circle cx="174.8" cy="99.9" r=".34"/>
<circle cx="148" cy="129" r=".35"/>
<circle cx="148.2" cy="145.2" r=".35"/>
<circle cx="381.6" cy="178.2" r=".94"/>
<circle cx="368" cy="186.6" r=".95"/>
</g>
<g fill="none" stroke="#000" stroke-width=".71">
<path d="M10.1 10h400.1v277h-400.1zM70.1 6.6v3.4M140.2 6.6v3.4M207.3 5h5.8l-2.9 5zM210.2 0v10M280.2 6.6v3.4M350.2 6.6v3.4M6.7 74.2h3.4M410.2 74.2h3.4M.2 148.5h9.9M5.1 145.6l5 2.9-5 2.9zM410.2 148.5l5-2.9v5.8z"/>
<path d="M410.2 148.5h9.9M6.7 222.7h3.4M410.2 222.7h3.4M70.1 287v3.4M140.2 287v3.4M210.2 287l2.9 5h-5.8zM210.2 287v10M280.2 287v3.4M350.2 287v3.4"/>
</g>
<path d="M270.1 257h140.1v30h-140.1zM303.2 257v16M350.2 257v30M390.2 257v12M270.1 265h33.1M270.1 273h80.1M350.2 277h60M350.2 269h60M350.2 263h60M370.2 277v10M390.2 277v10" fill="none" stroke="#000" stroke-width=".51"/>
<path d="M142.8 92.2l.9 .3-1.1 2.3zM66.8 111.1l.9 .4-1.4 2.1zM110.7 108.9l1 .2-1 2.3zM229.5 100.9l.8-.6 1.1 2.3zM238.6 106l.9-.3 .4 2.5zM298.5 164l2.4-.8-1.9 1.7zM304.3 168.7l1.8-1.7-1 2.3zM356.6 183.3l1.8-1.7-1 2.3zM367.7 187.3l-.7 2.4-.9-.4z" fill="#000" stroke="#000" stroke-width=".3"/>
<text font-size="11" x="133.7" y="22.5">ENSAMBLAJE DISPLAY INDICADORES</text>
<g font-size="4.7">
<text x="304.6" y="263.8">ENSAMBLAJE DISPLAY</text>
<text x="304.6" y="269.2">INDICADORES</text>
</g>
<g font-size="4.2">
<text x="34" y="9.6">6</text>
<text x="104" y="9.6">5</text>
<text x="174" y="9.6">4</text>
<text x="244" y="9.6">3</text>
<text x="314" y="9.6">2</text>
<text x="384" y="9.6">1</text>
<text x="6.8" y="38.7">D</text>
<text x="410.6" y="38.7">D</text>
<text x="7" y="112.9">C</text>
<text x="410.8" y="112.9">C</text>
<text x="7" y="187.1">B</text>
<text x="410.8" y="187.1">B</text>
<text x="7" y="261.3">A</text>
<text x="410.8" y="261.3">A</text>
<text x="34" y="290.4">6</text>
<text x="104" y="290.4">5</text>
<text x="174" y="290.4">4</text>
<text x="244" y="290.4">3</text>
<text x="314" y="290.4">2</text>
<text x="384" y="290.4">1</text>
</g>
<g font-size="3.9">
<text x="88.2" y="61.6">1</text>
<text x="120.3" y="61.6">3</text>
<text x="150.7" y="61.6">2</text>
<text x="198.8" y="61.6">5</text>
<text x="222.6" y="61.6">4</text>
<text x="284.7" y="173.2">4</text>
<text x="288.6" y="192.6">6</text>
<text x="349.4" y="194.1">4</text>
<text x="355.8" y="210">7</text>
<text x="50.5" y="219.9">ITEM</text>
<text x="60.5" y="219.9">QTY</text>
<text x="79.3" y="219.9">PART NUMBER</text>
<text x="154.9" y="219.9">DESCRIPTION</text>
<text x="217.6" y="220">MASS (kg)</text>
<text x="235.7" y="219.9">ID Ref</text>
<text x="53.6" y="225.2">1</text>
<text x="62.7" y="225.2">1</text>
<text x="68.7" y="225.2">SIL‐V025‐PTCS001</text>
<text x="115.5" y="225.3">Pantalla táctil, tapa, chapa 1 mm, acabado negro texturizado</text>
<text x="217.6" y="225.2">0,42</text>
<text x="236.5" y="225.2">1787</text>
<text x="53.6" y="230.5">2</text>
<text x="62.7" y="230.5">1</text>
<text x="68.7" y="230.5">SIL‐V025‐PTSP001</text>
<text x="115.5" y="230.6">Pantalla táctil, soporte, chapa 1 mm, acabado negro texturao</text>
<text x="217.6" y="230.5">0,23</text>
<text x="236.5" y="230.5">1786</text>
<text x="53.6" y="235.8">3</text>
<text x="62.7" y="235.8">1</text>
<text x="68.7" y="235.9">pantalla_tactil_GW102_9AT</text>
<text x="115.5" y="235.9">pantalla tactil</text>
<text x="217.6" y="235.8">1,33</text>
<text x="53.6" y="241.1">4</text>
<text x="61.7" y="241.1">12</text>
<text x="68.7" y="241.1">DIN 125 ‐ A 4,3</text>
<text x="115.5" y="241.2">Washer</text>
<text x="217.6" y="241.1">0</text>
<text x="53.6" y="251.7">6</text>
<text x="53.6" y="246.4">5</text>
<text x="62.7" y="251.7">4</text>
<text x="62.7" y="246.4">4</text>
<text x="68.7" y="251.7">DIN 934 ‐ M4</text>
<text x="68.7" y="246.4">ISO 7380 ‐ M4 x 10</text>
<text x="115.5" y="246.5">Hexagon Socket Button Head Screw ‐ Product grade A</text>
<text x="115.5" y="251.7">Hex Nut</text>
<text x="217.6" y="246.4">0</text>
<text x="217.6" y="251.7">0</text>
<text x="53.6" y="257">7</text>
<text x="62.7" y="257">4</text>
<text x="68.7" y="257.1">DIN 912 ‐ M4 x 8</text>
<text x="115.5" y="257.1">Cylinder Head Cap Screw</text>
<text x="217.6" y="257.1">0</text>
<text x="352.5" y="276.2">SIL‐V0025‐CPTC01‐ENS01</text>
</g>
<g font-size="2.4">
<text x="271.2" y="259.7">SCALE:</text>
<text x="350.6" y="260.7">DRAWN: Antonio garcia</text>
<text x="391.2" y="260.6">26/02/2014</text>
<text x="350.6" y="267">CHECKED: Antonio Garcia</text>
<text x="391.2" y="266.6">26/02/2014</text>
<text x="350.7" y="271.4">DWG NO:</text>
<text x="351.6" y="279.3">REV</text>
<text x="372" y="279.4">SIZE</text>
<text x="391" y="279.6">SHEET</text>
<text x="377.9" y="283.8">A3</text>
<text x="398.3" y="283.8">1 /1</text>
</g>
</svg>
